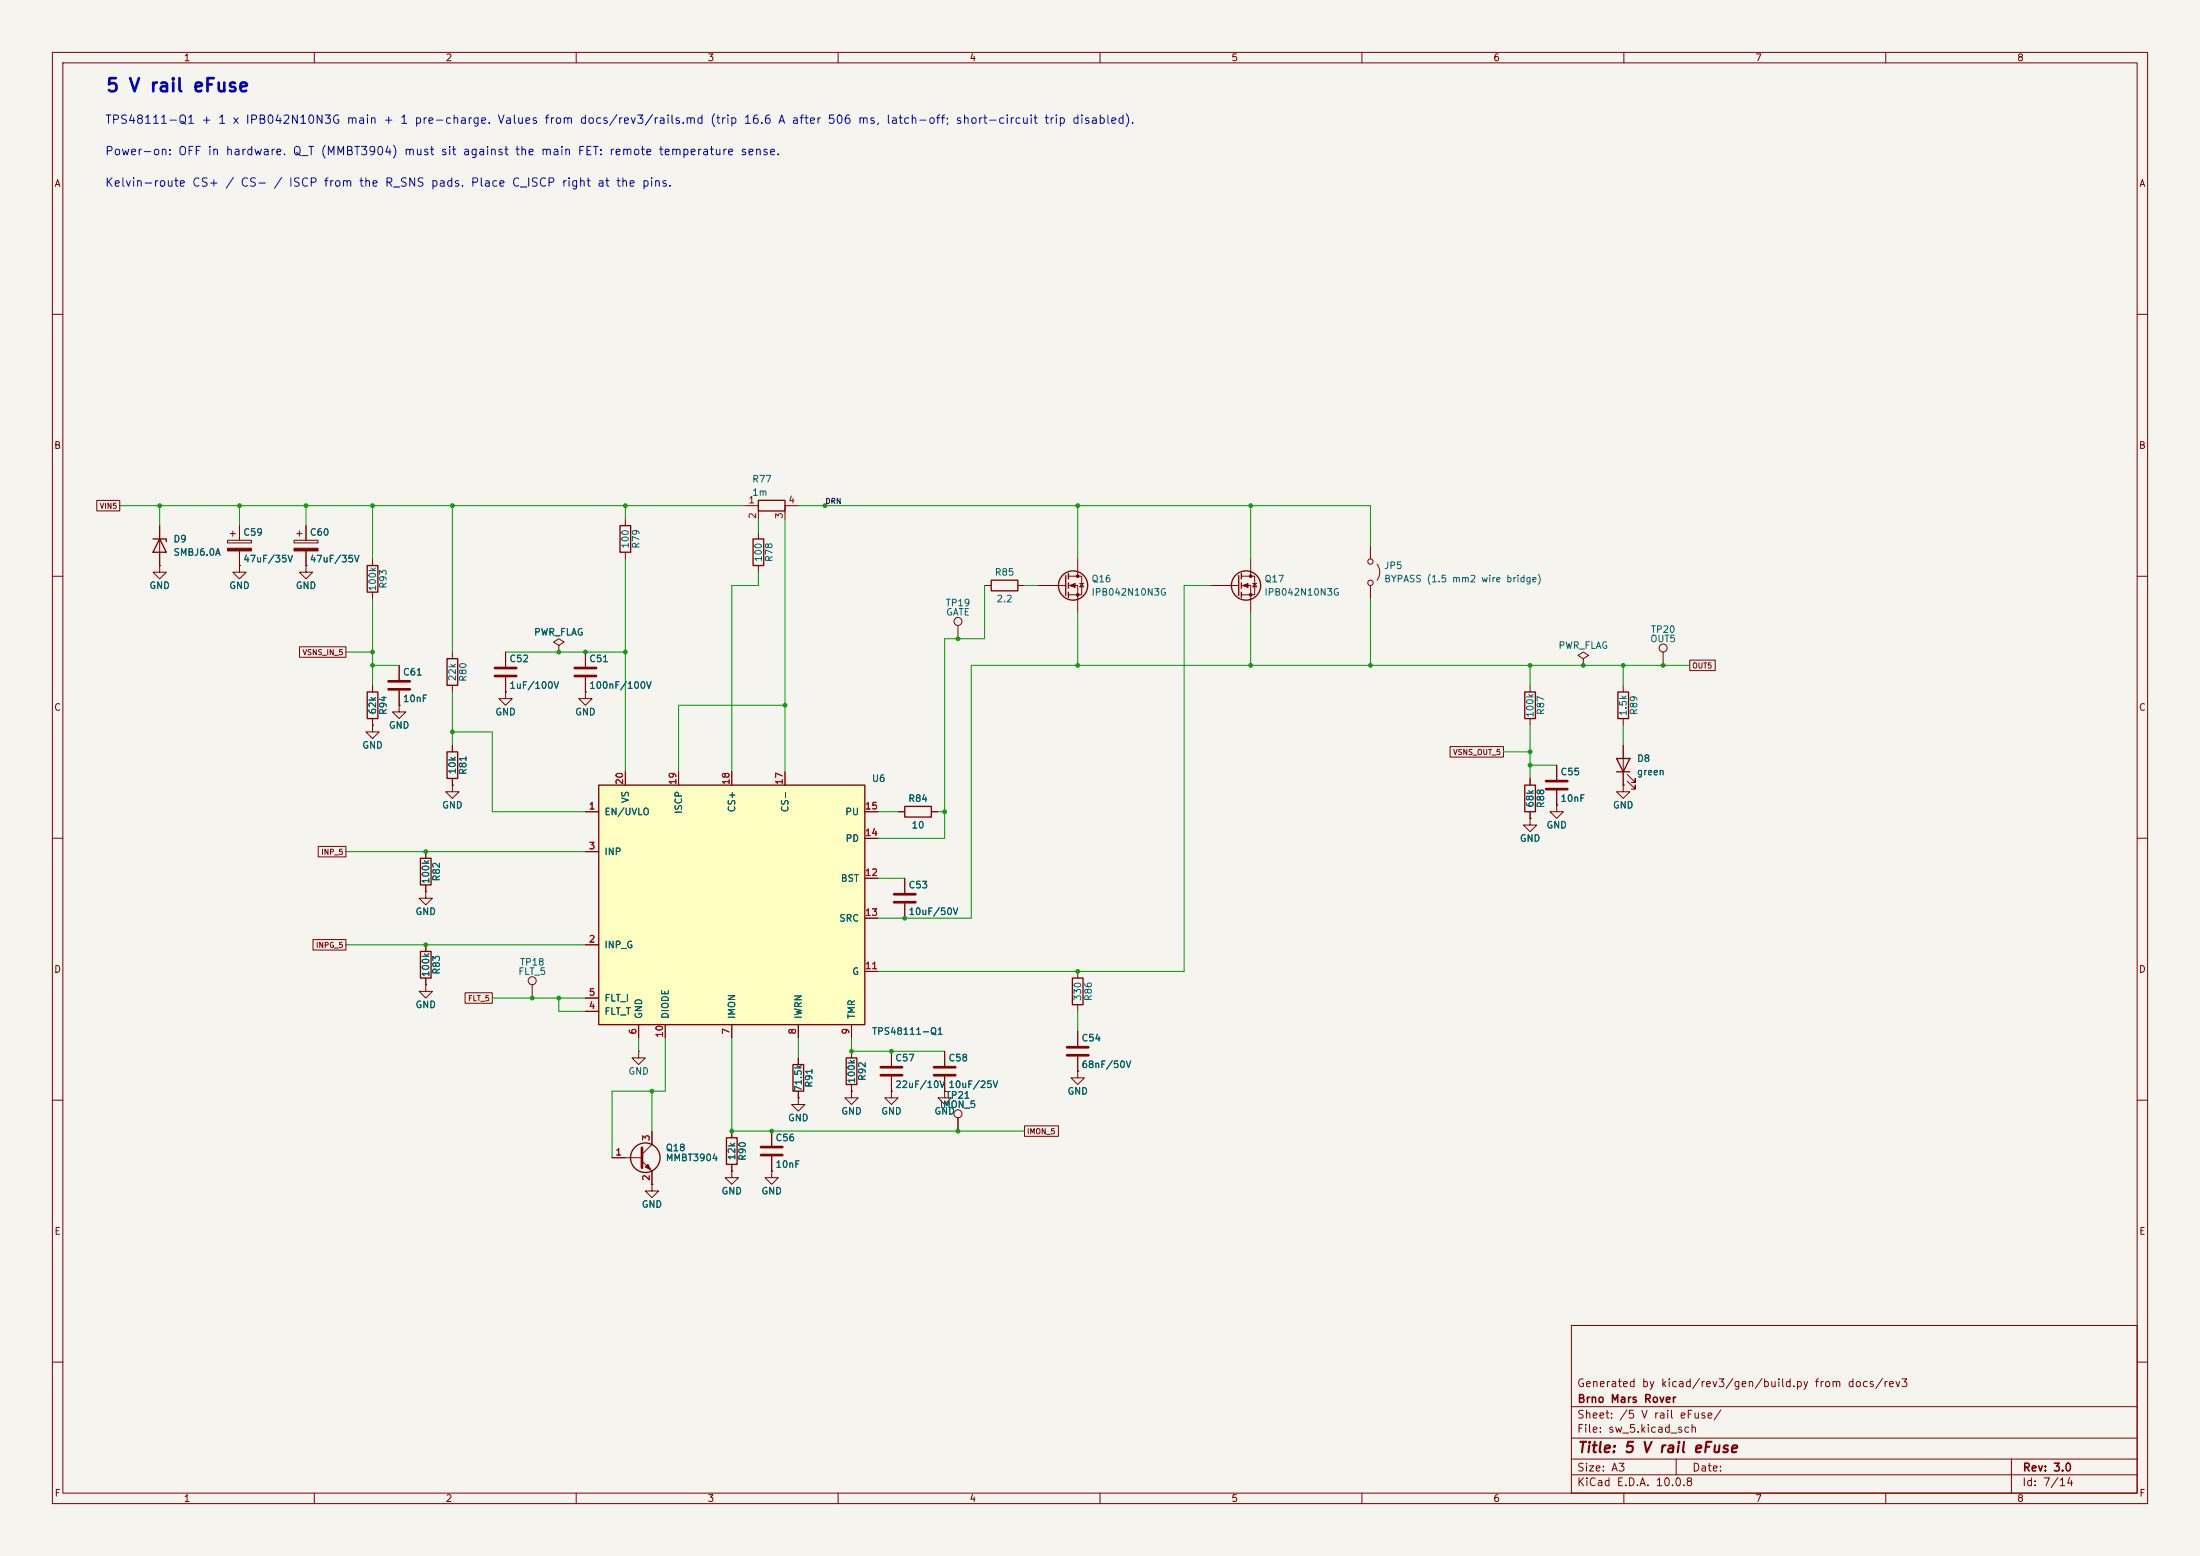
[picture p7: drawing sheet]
<svg xmlns="http://www.w3.org/2000/svg" width="420mm" height="297mm" viewBox="0 0 420 297" stroke-linecap="round" stroke-linejoin="round" font-family="sans-serif">
<path d="M0 0h420v297h-420z" fill="#f5f4ef" stroke="#f5f4ef" stroke-width=".19"/>
<g fill="none" stroke="#840000" stroke-width=".19">
<path d="M10 10h400v277h-400zM12 12h396v273h-396zM60 10v2M110 10v2M160 10v2M210 10v2M260 10v2M310 10v2M360 10v2M10 60h2M408 60h2M10 110h2"/>
<path d="M144.8 101.6v1.3M144.8 108v1.2M182.9 119.4v2.5M188 111.8h1.2M194.3 111.8h1.3M198.1 111.8h5.4M204 110h2.5v3.5h-2.5M204 111.8h1.7v5M205.7 106.7v3.3M206.1 111.4h.8M206.5 111.4l.4 .6h-.8zM231.1 111.8h5.4"/>
<path d="M237 110h2.5v3.5h-2.5M237 111.8h1.8v5M238.8 106.7v3.3M239.1 111.4h.8M239.5 111.4l.4 .6h-.8zM408 110h2M71.1 130.8v1.3M71.1 137.2v1.2M86.4 124.5v1.2M86.4 130.8v1.3M96.5 132.1v1.3h1.3l-1.3 1.2-1.3-1.2h1.3M96.5 132.1h.1"/>
<path d="M96.5 124.5v2.8M96.5 129.3v2.8M106.7 123.2l1-.6-1-.7-1 .7 1 .6v1.3M106.7 124.5h.1M292.1 130.8v1.3M292.1 137.2v1.2M302.3 125.7l1-.6-1-.6-1.1 .6 1.1 .6v1.3M302.3 127h.1M317.5 124.5v2.5M10 160h2M292.1 156.2v1.3h1.3l-1.3 1.3-1.3-1.3h1.3M292.1 156.2h.1"/>
<path d="M292.1 148.6v1.3M292.1 154.9v1.3M297.2 153.7v1.2h1.2l-1.2 1.3-1.3-1.3h1.3M297.2 153.7h.1M297.2 146.1v2.7M297.2 150.9v2.8M408 160h2M172.7 167.6v2.8M172.7 172.5v2.8M10 210h2M152.4 209.6v1.2h1.3l-1.3 1.3-1.3-1.3h1.3M152.4 209.6h.1"/>
<path d="M162.6 208.3v1.3h1.2l-1.2 1.2-1.3-1.2h1.3M162.6 208.3h.1M162.6 200.7v1.2M162.6 207v1.3M170.2 208.3v1.3h1.2l-1.2 1.2-1.3-1.2h1.3M170.2 208.3h.1M170.2 200.7v2.8M170.2 205.5v2.8M180.3 208.3v1.3h1.3l-1.3 1.2-1.2-1.2h1.2M180.3 208.3h.1M180.3 200.7v2.8M180.3 205.5v2.8"/>
<path d="M182.9 213.4v2.5M205.7 204.5v1.2h1.3l-1.3 1.3-1.2-1.3h1.2M205.7 204.5h.1M408 210h2M300 253h108v32h-108zM10 260h2M300 278.5h108M300 274.5h108M300 268.5h108M320 278.5v3M384 278.5v6.5M408 260h2"/>
<path d="M60 285v2M110 285v2M160 285v2M210 285v2M260 285v2M300 281.5h108M310 285v2M360 285v2"/>
<circle cx="182.9" cy="118.6" r=".76"/>
<circle cx="317.5" cy="123.7" r=".76"/>
<circle cx="182.9" cy="212.6" r=".76"/>
</g>
<path d="M94.5 127.5h4.1M94.5 129h4.1M295.1 149.1h4.1M295.1 150.6h4.1M170.7 170.7h4.1M170.7 172.2h4.1M168.1 203.7h4.1M168.1 205.2h4.1M178.3 203.7h4.1M178.3 205.2h4.1" fill="none" stroke="#840000" stroke-width=".51"/>
<g fill="none" stroke="#840000" stroke-width=".25">
<path d="M143.8 102.9h2v5.1h-2zM189.2 110.7h5.1v2.1h-5.1zM203.5 109.9v3.8M204 109.5v1M204 111.3v1M204 113v1M236.5 109.9v3.8M237 109.5v1M237 111.3v1M237 113v1M70.1 132.1h2v5.1h-2zM85.3 125.7h2.1v5.1h-2.1z"/>
<path d="M291.1 132.1h2v5.1h-2zM291.1 149.9h2v5h-2zM161.5 201.9h2.1v5.1h-2.1z"/>
<circle cx="204.9" cy="111.8" r="2.79"/>
<circle cx="237.9" cy="111.8" r="2.79"/>
</g>
<g fill="#840000" stroke="#840000" stroke-width=".19">
<path d="M237.2 111.8l1.1-.4v.7z"/>
<path d="M204.2 111.8l1-.4v.7z"/>
<circle cx="238.8" cy="110" r=".25"/>
<circle cx="238.8" cy="113.5" r=".25"/>
<circle cx="205.7" cy="110" r=".25"/>
<circle cx="205.7" cy="113.5" r=".25"/>
</g>
<path d="M114.3 149.9h50.8v45.7h-50.8z" fill="#ffffc2"/>
<g fill="none" stroke="#840000" stroke-width=".25">
<path d="M144.8 95.5h5.1v2h-5.1zM29.2 102.9h2.5v.5M30.5 102.9l1.2 2.5h-2.5zM70.1 108h2v5h-2zM118.4 100.3h2v5.1h-2zM308.9 132.1h2v5.1h-2zM85.3 143.5h2.1v5.1h-2.1zM114.3 149.9h50.8v45.7h-50.8zM172.7 153.9h5.1v2.1h-5.1zM308.6 144.8h2.5l-1.2 2.5zM308.6 147.3h2.5M80.3 163.8h2v5.1h-2z"/>
<path d="M80.3 181.6h2v5.1h-2zM204.7 186.7h2.1v5.1h-2.1zM138.7 217.2h2v5h-2zM151.4 203.2h2v5.1h-2z"/>
<circle cx="123.2" cy="221" r="2.82"/>
</g>
<g fill="none" stroke="#840000" stroke-width=".19">
<path d="M18.5 95.5h4.4v2h-4.4zM119.4 99.1v1.2M142.2 96.5h2.6v2.6M152.4 96.5h-2.5v2.6M30.5 108v1.2h1.2l-1.2 1.3-1.3-1.3h1.3M30.5 108h.1M30.5 100.3v7.7M43.4 103.1h4.6v.5h-4.6zM43.9 101.9h1.1M44.4 101.3v1.1M45.7 108v1.2h1.3l-1.3 1.3-1.3-1.3h1.3M45.7 108h.1"/>
<path d="M45.7 100.3v2.8M45.7 105.2v2.8M56.1 103.1h4.6v.5h-4.6zM56.6 101.9h1.1M57.1 101.3v1.1M58.4 108v1.2h1.3l-1.3 1.3-1.3-1.3h1.3M58.4 108h.1M58.4 100.3v2.8M58.4 105.2v2.8M71.1 106.7v1.3M71.1 113v1.3M119.4 105.4v1.3"/>
<path d="M261.6 104.1v2.6M261.6 111.8v2.5M262.9 107.7a2.54 2.54 0 0 1 0 3M57.2 123.5h8.8v2h-8.8zM71.1 138.4v1.3h1.3l-1.3 1.3-1.3-1.3h1.3M71.1 138.4h.1M71.1 130.8v1.3M71.1 137.2v1.2M76.2 134.6v1.3h1.3l-1.3 1.3-1.3-1.3h1.3M76.2 134.6h.1M76.2 127v2.8M76.2 131.8v2.8"/>
<path d="M96.5 132.1h.1M96.5 124.5v2.8M96.5 129.3v2.8M106.7 124.5h.1M111.8 132.1v1.3h1.2l-1.2 1.2-1.3-1.2h1.3M111.8 132.1h.1M111.8 124.5v2.8M111.8 129.3v2.8M309.9 130.8v1.3M309.9 137.2v1.2M322.6 126h4.8v2h-4.8zM86.4 149.9v1.2h1.2l-1.2 1.3-1.3-1.3h1.3"/>
<path d="M86.4 149.9h.1M86.4 142.2v1.3M86.4 148.6v1.3M111.8 154.9h2.5M119.4 147.3v2.6M129.5 147.3v2.6M139.7 147.3v2.6M149.9 147.3v2.6M165.1 154.9h2.5M171.4 154.9h1.3M177.8 154.9h1.3M276.8 142.5h10.2v2h-10.2z"/>
<path d="M292.1 156.2h.1M292.1 148.6v1.3M292.1 154.9v1.3M297.2 153.7h.1M297.2 146.1v2.7M297.2 150.9v2.8M309.9 149.9v1.2h1.2l-1.2 1.3-1.3-1.3h1.3M309.9 149.9h.1M309.9 142.2v7.7M310.6 149.1l1.6 1.5v-.7v.7h-.8M310.6 147.8l1.6 1.6v-.8v.8h-.8M59.8 179.3h6.2v2h-6.2z"/>
<path d="M60.8 161.6h5.2v2h-5.2zM81.3 170.2v1.3h1.2l-1.2 1.2-1.3-1.2h1.3M81.3 170.2h.1M81.3 162.6v1.2M81.3 168.9v1.3M111.8 162.6h2.5M165.1 167.6h2.5M165.1 175.3h2.5M165.1 160h2.5M172.7 167.6v2.8M172.7 172.5v2.8M81.3 188v1.2h1.2l-1.2 1.3-1.3-1.3h1.3"/>
<path d="M81.3 188h.1M81.3 180.3v1.3M81.3 186.7v1.3M88.8 189.5h5.2v2h-5.2zM101.6 188v2.5M111.8 180.3h2.5M111.8 193h2.5M111.8 190.5h2.5M121.9 195.6v2.5M127 195.6v2.5M139.7 195.6v2.5M152.4 195.6v2.5"/>
<path d="M162.6 195.6v2.5M165.1 185.4h2.5M205.7 185.4v1.3M205.7 191.8v1.2M205.7 196.9v2.7M121.9 200.7v1.2h1.3l-1.3 1.3-1.3-1.3h1.3M121.9 200.7h.1M124.5 215.9v2.5l-1.9 1.9M139.7 215.9v1.3M147.3 215.9v2.8M152.4 209.6h.1M152.4 201.9v1.3"/>
<path d="M152.4 208.3v1.3M162.6 208.3h.1M162.6 200.7v1.2M162.6 207v1.3M170.2 208.3h.1M170.2 200.7v2.8M170.2 205.5v2.8M180.3 208.3h.1M180.3 200.7v2.8M180.3 205.5v2.8M182.9 213.4v2.5M195.6 214.9h6.5v2h-6.5z"/>
<path d="M205.7 204.5h.1M205.7 201.7v2.8M116.8 221h5.8M122.6 221.6l1.9 1.9v2.6M124.5 226.1v1.2h1.2l-1.2 1.3-1.3-1.3h1.3M124.5 226.1h.1M139.7 223.5v1.3h1.3l-1.3 1.3-1.3-1.3h1.3M139.7 223.5h.1M139.7 222.2v1.3M147.3 223.5v1.3h1.3l-1.3 1.3-1.3-1.3h1.3M147.3 223.5h.1M147.3 220.7v2.8"/>
<circle cx="261.6" cy="111.3" r=".51"/>
<circle cx="261.6" cy="107.2" r=".51"/>
<circle cx="101.6" cy="187.2" r=".76"/>
</g>
<path d="M74.2 130h4M74.2 131.6h4M109.7 127.5h4.1M109.7 129h4.1M203.7 199.9h4.1M122.6 219.1v3.8M145.3 218.9h4.1M203.7 201.4h4.1M145.3 220.5h4.1" fill="none" stroke="#840000" stroke-width=".51"/>
<g fill="#840000" stroke="#840000" stroke-width=".19">
<path d="M123.2 222.8l.5-.6 .5 1.1z"/>
<path d="M43.4 104.6h4.6v.6h-4.6z"/>
<path d="M56.1 104.6h4.6v.6h-4.6z"/>
</g>
<g fill="none" stroke="#009600" stroke-width=".19">
<path d="M22.9 96.5h119.3M30.5 96.5v3.8M45.7 96.5v3.8M58.4 96.5v3.8M71.1 96.5v10.2M86.4 96.5v28M119.4 96.5v2.6M144.8 99.1v2.5M149.9 99.1v48.2M152.4 96.5h109.2v7.6M205.7 96.5v10.2M238.8 96.5v10.2"/>
<path d="M71.1 114.3v16.5M119.4 106.7v40.6M144.8 109.2v2.6h-5.1v35.5M188 111.8v10.1h-7.7v38.1h-12.7M195.6 111.8h2.5M205.7 116.8v10.2M231.1 111.8h-5v73.6h-58.5M238.8 116.8v10.2M261.6 114.3v12.7M66 124.5h5.1M71.1 127h5.1M86.4 139.7h7.6v15.2h17.8"/>
<path d="M86.4 132.1v10.1M96.5 124.5h22.9M149.9 134.6h-20.4v12.7M292.1 127v3.8M292.1 138.4v10.2M309.9 127v3.8M309.9 138.4v3.8M322.6 127h-137.2v48.3h-17.8M167.6 154.9h3.8M179.1 154.9h1.2M287 143.5h5.1M292.1 146.1h5.1"/>
<path d="M66 162.6h45.8M167.6 167.6h5.1M66 180.3h45.8M94 190.5h17.8M106.7 190.5v2.5h5.1M121.9 198.1v2.6M127 198.1v10.2h-10.2v12.7M139.7 198.1v17.8h55.9M152.4 198.1v3.8M162.6 198.1v2.6h17.7M205.7 193v3.9M124.5 208.3v7.6"/>
</g>
<g fill="#009600">
<circle cx="119.4" cy="96.5" r=".46"/>
<circle cx="86.4" cy="96.5" r=".46"/>
<circle cx="71.1" cy="124.5" r=".46"/>
<circle cx="45.7" cy="96.5" r=".46"/>
<circle cx="58.4" cy="96.5" r=".46"/>
<circle cx="30.5" cy="96.5" r=".46"/>
<circle cx="157.5" cy="96.5" r=".46"/>
<circle cx="309.9" cy="127" r=".46"/>
<circle cx="302.3" cy="127" r=".46"/>
<circle cx="292.1" cy="143.5" r=".46"/>
<circle cx="292.1" cy="146.1" r=".46"/>
<circle cx="292.1" cy="127" r=".46"/>
<circle cx="317.5" cy="127" r=".46"/>
<circle cx="261.6" cy="127" r=".46"/>
<circle cx="238.8" cy="127" r=".46"/>
<circle cx="106.7" cy="124.5" r=".46"/>
<circle cx="86.4" cy="139.7" r=".46"/>
<circle cx="111.8" cy="124.5" r=".46"/>
<circle cx="119.4" cy="124.5" r=".46"/>
<circle cx="71.1" cy="96.5" r=".46"/>
<circle cx="71.1" cy="127" r=".46"/>
<circle cx="149.9" cy="134.6" r=".46"/>
<circle cx="205.7" cy="96.5" r=".46"/>
<circle cx="205.7" cy="127" r=".46"/>
<circle cx="182.9" cy="121.9" r=".46"/>
<circle cx="180.3" cy="154.9" r=".46"/>
<circle cx="205.7" cy="185.4" r=".46"/>
<circle cx="238.8" cy="96.5" r=".46"/>
<circle cx="172.7" cy="175.3" r=".46"/>
<circle cx="170.2" cy="200.7" r=".46"/>
<circle cx="162.6" cy="200.7" r=".46"/>
<circle cx="139.7" cy="215.9" r=".46"/>
<circle cx="147.3" cy="215.9" r=".46"/>
<circle cx="124.5" cy="208.3" r=".46"/>
<circle cx="182.9" cy="215.9" r=".46"/>
<circle cx="81.3" cy="162.6" r=".46"/>
<circle cx="106.7" cy="190.5" r=".46"/>
<circle cx="101.6" cy="190.5" r=".46"/>
<circle cx="81.3" cy="180.3" r=".46"/>
</g>
<text font-size="2.5" fill="#0000c2" x="20.1" y="18.2">5 V rail eFuse</text>
<text font-size="2" fill="#840000" x="301" y="277.8">Title: 5 V rail eFuse</text>
<g font-size="1.6" fill="#0000c2">
<text x="19.9" y="24">TPS48111-Q1 + 1 x IPB042N10N3G main + 1 pre-charge. Values from docs/rev3/rails.md (trip 16.6 A after 506 ms, latch-off; short-circuit trip disabled).</text>
<text x="19.9" y="30">Power-on: OFF in hardware. Q_T (MMBT3904) must sit against the main FET: remote temperature sense.</text>
<text x="19.9" y="36">Kelvin-route CS+ / CS- / ISCP from the R_SNS pads. Place C_ISCP right at the pins.</text>
</g>
<g font-size="1.5" fill="#840000">
<text x="300.9" y="265.1">Generated by kicad/rev3/gen/build.py from docs/rev3</text>
<text x="301" y="268.1">Brno Mars Rover</text>
<text x="300.9" y="273.8">File: sw_5.kicad_sch</text>
<text x="300.9" y="271.1">Sheet: /5 V rail eFuse/</text>
<text x="300.9" y="281.2">Size: A3</text>
<text x="322.9" y="281.2">Date:</text>
<text x="386" y="281.2">Rev: 3.0</text>
<text x="300.9" y="284">KiCad E.D.A. 10.0.8</text>
<text x="385.9" y="284">Id: 7/14</text>
</g>
<g font-size="1.3" fill="#840000">
<text x="35" y="12">1</text>
<text x="85" y="12">2</text>
<text x="135" y="12">3</text>
<text x="185" y="12">4</text>
<text x="235" y="12">5</text>
<text x="285" y="12">6</text>
<text x="335" y="12">7</text>
<text x="385" y="12">8</text>
<text x="10.3" y="36">A</text>
<text x="408.3" y="36">A</text>
<text x="10.2" y="86">B</text>
<text x="408.2" y="86">B</text>
<text x="10.2" y="136">C</text>
<text x="408.2" y="136">C</text>
<text x="10.2" y="186">D</text>
<text x="408.2" y="186">D</text>
<text x="10.3" y="236">E</text>
<text x="408.3" y="236">E</text>
<text x="10.3" y="286">F</text>
<text x="35" y="287">1</text>
<text x="85" y="287">2</text>
<text x="135" y="287">3</text>
<text x="185" y="287">4</text>
<text x="235" y="287">5</text>
<text x="285" y="287">6</text>
<text x="335" y="287">7</text>
<text x="385" y="287">8</text>
<text x="408.3" y="286">F</text>
</g>
<g font-size="1.3" fill="#006464">
<text x="143.5" y="92.4">R77</text>
<text x="143.5" y="94.9">1m</text>
<text x="33" y="103.8">D9</text>
<text x="33" y="106.4">SMBJ6.0A</text>
<text x="46.3" y="102.6">C59</text>
<text x="46.3" y="107.6">47uF/35V</text>
<text x="59" y="102.6">C60</text>
<text x="59" y="107.6">47uF/35V</text>
<text x="120.3" y="104.8" transform="rotate(-90 120.3 104.8)">100</text>
<text x="122.4" y="104.8" transform="rotate(-90 122.4 104.8)">R79</text>
<text x="145.7" y="107.4" transform="rotate(-90 145.7 107.4)">100</text>
<text x="147.8" y="107.4" transform="rotate(-90 147.8 107.4)">R78</text>
<text x="28.4" y="112.7">GND</text>
<text x="43.7" y="112.7">GND</text>
<text x="56.4" y="112.7">GND</text>
<text x="72.1" y="112.9" transform="rotate(-90 72.1 112.9)">100k</text>
<text x="74.1" y="112.5" transform="rotate(-90 74.1 112.5)">R93</text>
<text x="189.8" y="110.2">R85</text>
<text x="208.3" y="111.5">Q16</text>
<text x="208.3" y="114">IPB042N10N3G</text>
<text x="241.3" y="111.5">Q17</text>
<text x="241.3" y="114">IPB042N10N3G</text>
<text x="264.1" y="108.9">JP5</text>
<text x="264.1" y="111.5">BYPASS (1.5 mm2 wire bridge)</text>
<text x="180.4" y="116">TP19</text>
<text x="180.5" y="117.8">GATE</text>
<text x="190.1" y="115.3">2.2</text>
<text x="101.8" y="121.6">PWR_FLAG</text>
<text x="297.4" y="124.2">PWR_FLAG</text>
<text x="315" y="122.9">OUT5</text>
<text x="315" y="121.1">TP20</text>
<text x="76.8" y="129.2">C61</text>
<text x="87.3" y="130.1" transform="rotate(-90 87.3 130.1)">22k</text>
<text x="89.4" y="130.2" transform="rotate(-90 89.4 130.2)">R80</text>
<text x="97.1" y="126.7">C52</text>
<text x="97.1" y="131.8">1uF/100V</text>
<text x="112.4" y="126.7">C51</text>
<text x="112.4" y="131.8">100nF/100V</text>
<text x="72.1" y="136.5" transform="rotate(-90 72.1 136.5)">62k</text>
<text x="74.1" y="136.6" transform="rotate(-90 74.1 136.6)">R94</text>
<text x="76.8" y="134.3">10nF</text>
<text x="94.5" y="136.9">GND</text>
<text x="109.7" y="136.9">GND</text>
<text x="293.1" y="137.1" transform="rotate(-90 293.1 137.1)">100k</text>
<text x="295.1" y="136.6" transform="rotate(-90 295.1 136.6)">R87</text>
<text x="310.8" y="136.8" transform="rotate(-90 310.8 136.8)">1.5k</text>
<text x="312.9" y="136.6" transform="rotate(-90 312.9 136.6)">R89</text>
<text x="69.1" y="143.2">GND</text>
<text x="74.1" y="139.4">GND</text>
<text x="87.3" y="147.9" transform="rotate(-90 87.3 147.9)">10k</text>
<text x="89.4" y="148" transform="rotate(-90 89.4 148)">R81</text>
<text x="166.4" y="149.6">U6</text>
<text x="297.8" y="148.3">C55</text>
<text x="312.4" y="145.7">D8</text>
<text x="312.4" y="148.3">green</text>
<text x="84.3" y="154.6">GND</text>
<text x="115.3" y="155.9">EN/UVLO</text>
<text x="120.3" y="153.4" transform="rotate(-90 120.3 153.4)">VS</text>
<text x="130.5" y="155.5" transform="rotate(-90 130.5 155.5)">ISCP</text>
<text x="140.7" y="155.2" transform="rotate(-90 140.7 155.2)">CS+</text>
<text x="150.8" y="155.2" transform="rotate(-90 150.8 155.2)">CS-</text>
<text x="161.3" y="155.9">PU</text>
<text x="173.3" y="153.4">R84</text>
<text x="293.1" y="154.3" transform="rotate(-90 293.1 154.3)">68k</text>
<text x="295.1" y="154.4" transform="rotate(-90 295.1 154.4)">R88</text>
<text x="297.8" y="153.4">10nF</text>
<text x="307.8" y="154.6">GND</text>
<text x="161.3" y="161">PD</text>
<text x="173.9" y="158.4">10</text>
<text x="290" y="161">GND</text>
<text x="295.1" y="158.4">GND</text>
<text x="115.3" y="163.5">INP</text>
<text x="82.2" y="168.8" transform="rotate(-90 82.2 168.8)">100k</text>
<text x="84.3" y="168.3" transform="rotate(-90 84.3 168.3)">R82</text>
<text x="160.4" y="168.6">BST</text>
<text x="173.3" y="169.9">C53</text>
<text x="79.2" y="175">GND</text>
<text x="160.1" y="176.2">SRC</text>
<text x="173.3" y="175">10uF/50V</text>
<text x="99.1" y="184.6">TP18</text>
<text x="115.3" y="181.3">INP_G</text>
<text x="82.2" y="186.6" transform="rotate(-90 82.2 186.6)">100k</text>
<text x="84.3" y="186.1" transform="rotate(-90 84.3 186.1)">R83</text>
<text x="98.8" y="186.4">FLT_5</text>
<text x="115.3" y="191.5">FLT_I</text>
<text x="162.6" y="186.4">G</text>
<text x="206.7" y="191.2" transform="rotate(-90 206.7 191.2)">330</text>
<text x="208.7" y="191.2" transform="rotate(-90 208.7 191.2)">R86</text>
<text x="79.2" y="192.7">GND</text>
<text x="115.3" y="194">FLT_T</text>
<text x="122.9" y="194.6" transform="rotate(-90 122.9 194.6)">GND</text>
<text x="128" y="194.6" transform="rotate(-90 128 194.6)">DIODE</text>
<text x="140.7" y="194.6" transform="rotate(-90 140.7 194.6)">IMON</text>
<text x="153.4" y="194.6" transform="rotate(-90 153.4 194.6)">IWRN</text>
<text x="163.5" y="194.6" transform="rotate(-90 163.5 194.6)">TMR</text>
<text x="166.4" y="197.8">TPS48111-Q1</text>
<text x="170.8" y="202.9">C57</text>
<text x="181" y="202.9">C58</text>
<text x="206.4" y="199.1">C54</text>
<text x="119.9" y="205.4">GND</text>
<text x="153.4" y="208.5" transform="rotate(-90 153.4 208.5)">71.5k</text>
<text x="155.4" y="207.7" transform="rotate(-90 155.4 207.7)">R91</text>
<text x="163.5" y="206.9" transform="rotate(-90 163.5 206.9)">100k</text>
<text x="165.6" y="206.4" transform="rotate(-90 165.6 206.4)">R92</text>
<text x="170.8" y="208">22uF/10V</text>
<text x="181" y="208">10uF/25V</text>
<text x="203.7" y="209.2">GND</text>
<text x="206.4" y="204.2">68nF/50V</text>
<text x="150.3" y="214.3">GND</text>
<text x="160.5" y="213.1">GND</text>
<text x="168.1" y="213.1">GND</text>
<text x="178.3" y="213.1">GND</text>
<text x="179.3" y="211.8">IMON_5</text>
<text x="180.4" y="210">TP21</text>
<text x="127" y="220">Q18</text>
<text x="127" y="221.9">MMBT3904</text>
<text x="140.7" y="221.6" transform="rotate(-90 140.7 221.6)">12k</text>
<text x="142.7" y="221.7" transform="rotate(-90 142.7 221.7)">R90</text>
<text x="147.9" y="218.1">C56</text>
<text x="147.9" y="223.2">10nF</text>
<text x="122.4" y="230.8">GND</text>
<text x="137.6" y="228.3">GND</text>
<text x="145.3" y="228.3">GND</text>
</g>
<g font-size="1.3" fill="#a90000">
<text x="142.8" y="96.4">1</text>
<text x="144.6" y="99.2" transform="rotate(-90 144.6 99.2)">2</text>
<text x="149.7" y="99.2" transform="rotate(-90 149.7 99.2)">3</text>
<text x="150.4" y="96.4">4</text>
<text x="119.2" y="149.9" transform="rotate(-90 119.2 149.9)">20</text>
<text x="129.4" y="149.9" transform="rotate(-90 129.4 149.9)">19</text>
<text x="139.6" y="149.9" transform="rotate(-90 139.6 149.9)">18</text>
<text x="149.7" y="149.9" transform="rotate(-90 149.7 149.9)">17</text>
<text x="112.3" y="154.8">1</text>
<text x="165" y="154.8">15</text>
<text x="165" y="159.9">14</text>
<text x="112.3" y="162.4">3</text>
<text x="165" y="167.5">12</text>
<text x="165" y="175.1">13</text>
<text x="112.3" y="180.2">2</text>
<text x="165" y="185.3">11</text>
<text x="112.3" y="190.4">5</text>
<text x="112.3" y="192.9">4</text>
<text x="121.8" y="197.6" transform="rotate(-90 121.8 197.6)">6</text>
<text x="139.6" y="197.6" transform="rotate(-90 139.6 197.6)">7</text>
<text x="152.3" y="197.6" transform="rotate(-90 152.3 197.6)">8</text>
<text x="162.4" y="197.6" transform="rotate(-90 162.4 197.6)">9</text>
<text x="126.9" y="198.2" transform="rotate(-90 126.9 198.2)">10</text>
<text x="117.4" y="220.8">1</text>
<text x="124.3" y="217.9" transform="rotate(-90 124.3 217.9)">3</text>
<text x="124.3" y="225.5" transform="rotate(-90 124.3 225.5)">2</text>
</g>
<g font-size="1" fill="#840000">
<text x="19" y="97.3">VIN5</text>
<text x="57.7" y="125.3">VSNS_IN_5</text>
<text x="323" y="127.8">OUT5</text>
<text x="277.3" y="144.3">VSNS_OUT_5</text>
<text x="61.2" y="163.4">INP_5</text>
<text x="60.2" y="181.2">INPG_5</text>
<text x="89.3" y="191.3">FLT_5</text>
<text x="196" y="216.7">IMON_5</text>
</g>
<text font-size="1" fill="#0f0f0f" x="157.5" y="96.4">DRN</text>
</svg>
